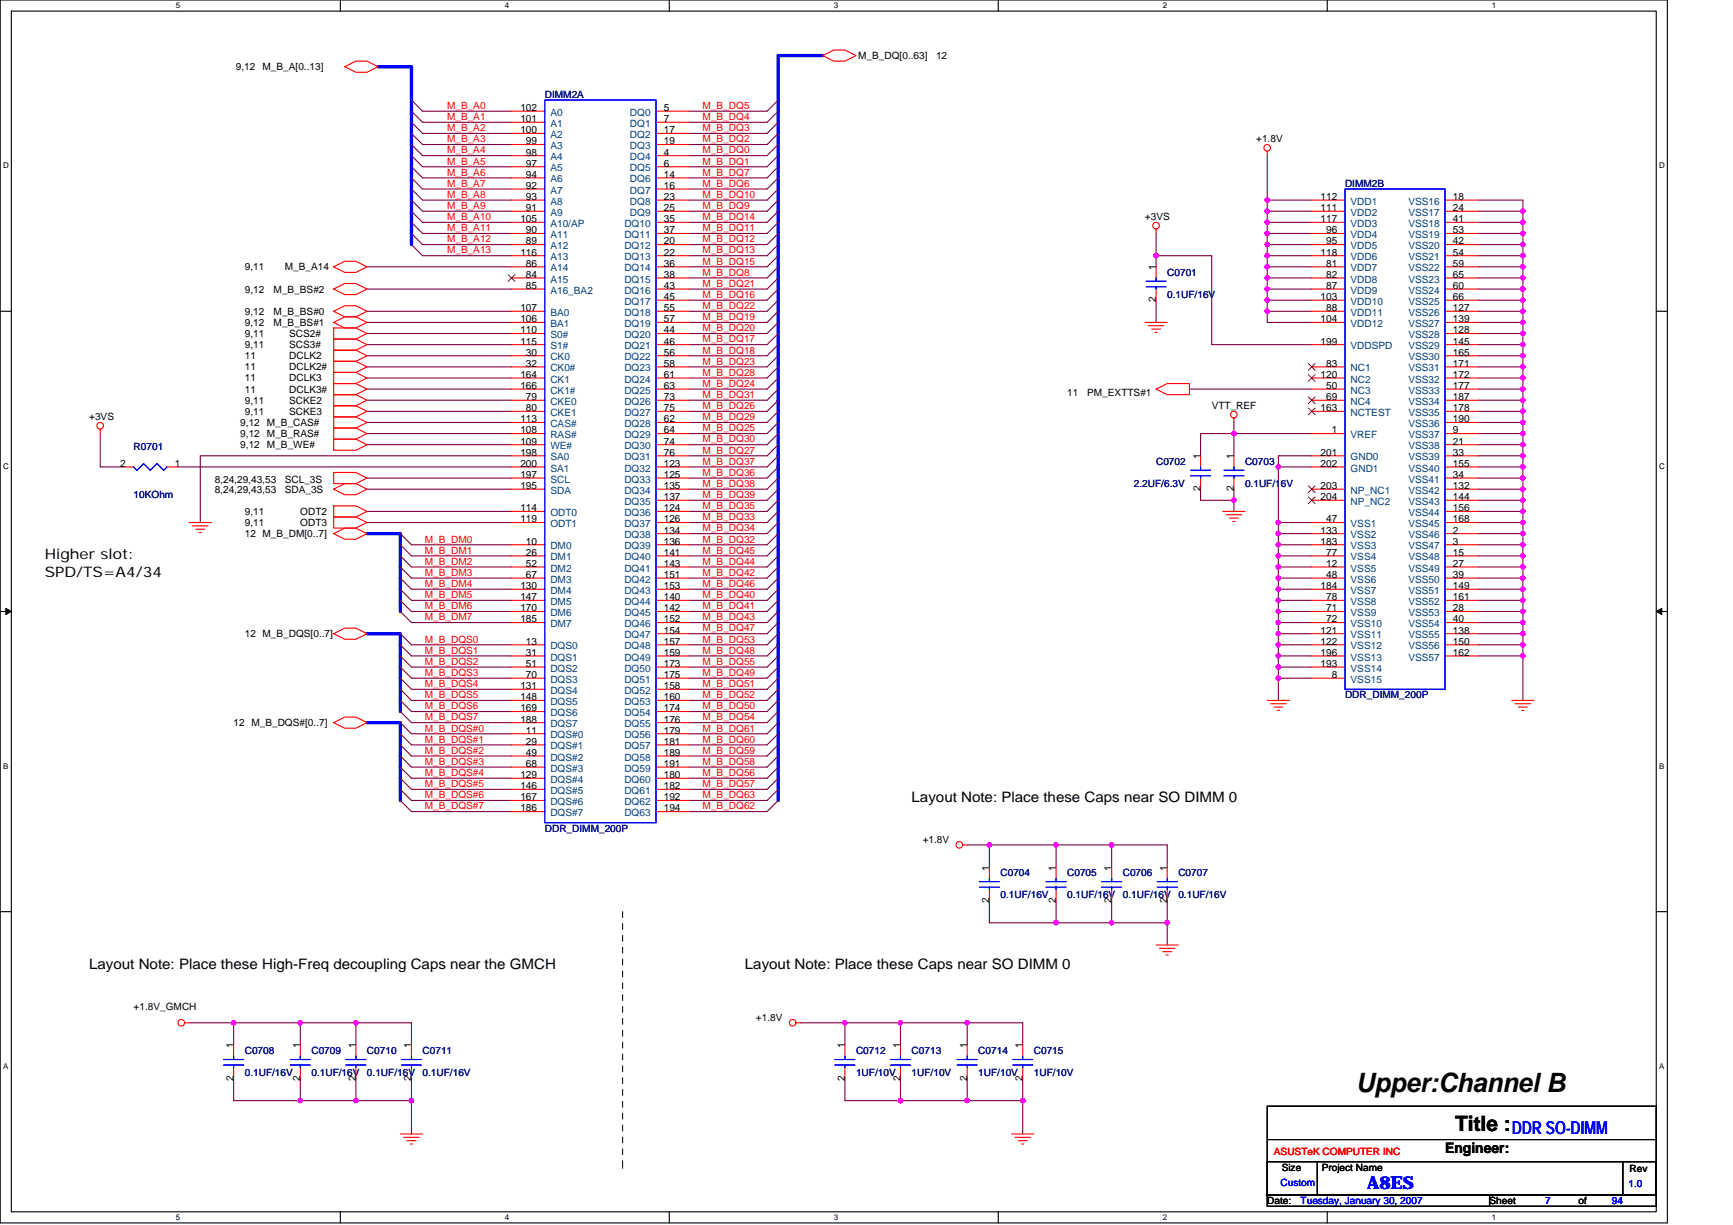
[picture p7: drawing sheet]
<svg xmlns="http://www.w3.org/2000/svg" width="297mm" height="210mm" viewBox="0 0 297 210" stroke-linecap="round" stroke-linejoin="round" font-family="sans-serif">
<path d="M0 0h285.8v209.5h-285.8zM1.9 1.9h282v205.7h-282z" fill="none" stroke="#000" stroke-width=".19"/>
<g fill="#fff">
<path d="M30.1 .2h.8v1.5h-.8z"/>
<path d="M30.1 207.8h.8v1.6h-.8z"/>
</g>
<path d="M58.3 0v1.9M58.3 207.6v1.9" fill="none" stroke="#000" stroke-width=".19"/>
<g fill="#fff">
<path d="M86.5 .2h.8v1.5h-.8z"/>
<path d="M86.5 207.8h.8v1.6h-.8z"/>
</g>
<path d="M114.7 0v1.9M114.7 207.6v1.9" fill="none" stroke="#000" stroke-width=".19"/>
<g fill="#fff">
<path d="M142.9 .2h.8v1.5h-.8z"/>
<path d="M142.9 207.8h.8v1.6h-.8z"/>
</g>
<path d="M171.1 0v1.9M171.1 207.6v1.9" fill="none" stroke="#000" stroke-width=".19"/>
<g fill="#fff">
<path d="M199.3 .2h.8v1.5h-.8z"/>
<path d="M199.3 207.8h.8v1.6h-.8z"/>
</g>
<path d="M227.5 0v1.9M227.5 207.6v1.9" fill="none" stroke="#000" stroke-width=".19"/>
<g fill="#fff">
<path d="M255.7 .2h.8v1.5h-.8z"/>
<path d="M255.7 207.8h.8v1.6h-.8z"/>
<path d="M.5 27.6h1v1.5h-1z"/>
<path d="M284.4 27.6h.9v1.5h-.9z"/>
<path d="M.5 79.1h1v1.5h-1z"/>
<path d="M284.4 79.1h.9v1.5h-.9z"/>
</g>
<path d="M0 53.3h1.9M283.9 53.3h1.9" fill="none" stroke="#000" stroke-width=".19"/>
<g fill="#fff">
<path d="M.5 130.5h.9v1.5h-.9z"/>
<path d="M284.4 130.5h.9v1.5h-.9z"/>
</g>
<path d="M0 104.8h1.9M283.9 104.8h1.9" fill="none" stroke="#000" stroke-width=".19"/>
<path d="M1 104.2l.9 .6-.9 .5zM283.9 104.8l.9-.6v1.1z" fill="#000" stroke="#000" stroke-width=".17"/>
<g fill="#fff">
<path d="M.5 181.9h.9v1.6h-.9z"/>
<path d="M284.4 181.9h.9v1.6h-.9z"/>
</g>
<path d="M0 156.2h1.9M283.9 156.2h1.9M217.2 199.1h8.6v5.7h-8.6zM217.2 189.5h66.7v15.3h-66.7zM217.2 195.3h66.7M226 199.1h52.2M278.2 199.1h5.7v5.7h-5.7zM217.2 204.8h38.1v1.9h-38.1zM255.3 204.8h28.6v1.9h-28.6z" fill="none" stroke="#000" stroke-width=".19"/>
<g fill="none" stroke="#800040" stroke-width=".19">
<path d="M70.5 17.1l1.9 1.9h15.3M70.5 19l1.9 2h15.3M133.4 17.1l-1.9 1.9h-13.4M133.4 19l-1.9 2h-13.4M70.5 21l1.9 1.9h15.3M70.5 34.3l1.9 1.9h15.3M70.5 30.5l1.9 1.9h15.3M70.5 32.4l1.9 1.9h15.3M70.5 26.7l1.9 1.9h15.3M70.5 22.9l1.9 1.9h15.3M70.5 38.1l1.9 1.9h15.3M70.5 28.6l1.9 1.9h15.3"/>
<path d="M70.5 36.2l1.9 1.9h15.3M70.5 24.8l1.9 1.9h15.3M133.4 21l-1.9 1.9h-13.4M133.4 34.3l-1.9 1.9h-13.4M133.4 30.5l-1.9 1.9h-13.4M133.4 32.4l-1.9 1.9h-13.4M133.4 26.7l-1.9 1.9h-13.4M133.4 22.9l-1.9 1.9h-13.4M133.4 38.1l-1.9 1.9h-13.4M133.4 28.6l-1.9 1.9h-13.4M133.4 36.2l-1.9 1.9h-13.4M133.4 24.8l-1.9 1.9h-13.4"/>
<path d="M217.2 36.2h7.6M217.2 34.3h7.6M217.2 26.7v28.5h7.6M217.2 38.1h7.6M253.4 34.3h7.6v5.7M253.4 36.2h7.6M253.4 38.1h7.6M62.9 49.5h24.8M62.9 57.1h24.8M62.9 55.2h24.8M62.9 53.3h24.8M62.9 45.7h24.8"/>
<path d="M62.9 59.1h24.8M70.5 41.9l1.9 1.9h15.3M70.5 40l1.9 1.9h15.3M133.4 47.6l-1.9 1.9h-13.4M133.4 45.7l-1.9 1.9h-13.4M133.4 55.2l-1.9 1.9h-13.4M133.4 41.9l-1.9 1.9h-13.4M133.4 53.3l-1.9 1.9h-13.4M133.4 40l-1.9 1.9h-13.4M133.4 49.5l-1.9 1.9h-13.4M133.4 59.1l-1.9 1.9h-13.4M133.4 51.4l-1.9 1.9h-13.4"/>
<path d="M133.4 43.8l-1.9 1.9h-13.4M133.4 57.1l-1.9 2h-13.4M198.2 43.8h9.5v15.3h17.1M198.2 40v5.7M198.2 51.4v3.8M217.2 49.5h7.6M217.2 47.6h7.6M217.2 43.8h7.6M217.2 41.9h7.6M217.2 40h7.6M217.2 51.4h7.6M217.2 53.3h7.6"/>
<path d="M217.2 45.7h7.6M253.4 40h7.6v1.9M253.4 49.5h7.6M253.4 47.6h7.6M253.4 57.1h7.6M253.4 43.8h7.6M253.4 55.2h7.6M253.4 41.9h7.6M253.4 51.4h7.6M253.4 53.3h7.6M253.4 45.7h7.6M253.4 59.1h7.6"/>
<path d="M261 41.9v78.1M17.2 74.3v5.7h3.8M62.9 74.3h24.8M62.9 72.4h24.8M62.9 66.7h24.8M62.9 76.2h24.8M62.9 61h24.8M62.9 64.8h24.8M62.9 68.6h24.8M62.9 62.9h24.8M62.9 70.5h24.8M87.7 78.1h-53.4v11.4"/>
<path d="M133.4 76.2l-1.9 1.9h-13.4M133.4 72.4l-1.9 1.9h-13.4M133.4 70.5l-1.9 1.9h-13.4M133.4 78.1l-1.9 1.9h-13.4M133.4 64.8l-1.9 1.9h-13.4M133.4 74.3l-1.9 1.9h-13.4M133.4 62.9l-1.9 1.9h-13.4M133.4 66.7l-1.9 1.9h-13.4M133.4 61l-1.9 1.9h-13.4M133.4 68.6l-1.9 1.9h-13.4M203.9 66.7h20.9M211.5 72.4v5.7"/>
<path d="M224.8 78.1h-5.7v41.9M224.8 74.3h-19v3.8M253.4 78.1h7.6M253.4 74.3h7.6M253.4 72.4h7.6M253.4 66.7h7.6M253.4 76.2h7.6M253.4 61h7.6M253.4 64.8h7.6M253.4 68.6h7.6M253.4 62.9h7.6M253.4 70.5h7.6"/>
<path d="M30.5 80h57.2M62.9 89.5h24.8M62.9 87.6h24.8M62.9 83.8h24.8M62.9 81.9h24.8M68.6 99.1l1.9 1.9h17.2M68.6 91.4l1.9 1.9h17.2M68.6 95.2l1.9 2h17.2M68.6 93.3l1.9 1.9h17.2M68.6 97.2l1.9 1.9h17.2M133.4 83.8l-1.9 1.9h-13.4M133.4 87.6l-1.9 1.9h-13.4"/>
<path d="M133.4 85.7l-1.9 1.9h-13.4M133.4 81.9l-1.9 1.9h-13.4M133.4 80l-1.9 1.9h-13.4M133.4 89.5l-1.9 1.9h-13.4M133.4 99.1l-1.9 1.9h-13.4M133.4 91.4l-1.9 1.9h-13.4M133.4 95.2l-1.9 2h-13.4M133.4 93.3l-1.9 1.9h-13.4M133.4 97.2l-1.9 1.9h-13.4M205.8 83.8v1.9h5.7M211.5 83.8v3.8M219.1 89.5h5.7"/>
<path d="M219.1 80h5.7M219.1 91.4h5.7M219.1 93.3h5.7M219.1 97.2h5.7M219.1 95.2h5.7M219.1 99.1h5.7M253.4 85.7h7.6M253.4 89.5h7.6M253.4 87.6h7.6M253.4 83.8h7.6M253.4 81.9h7.6M253.4 80h7.6"/>
<path d="M253.4 91.4h7.6M253.4 93.3h7.6M253.4 97.2h7.6M253.4 95.2h7.6M253.4 99.1h7.6M68.6 110.5l1.9 1.9h17.2M68.6 114.3l1.9 1.9h17.2M68.6 104.8l1.9 1.9h17.2M68.6 108.6l1.9 1.9h17.2M68.6 116.2l1.9 1.9h17.2M68.6 102.9l1.9 1.9h17.2M68.6 101l1.9 1.9h17.2"/>
<path d="M68.6 118.1l1.9 1.9h17.2M68.6 112.4l1.9 1.9h17.2M133.4 110.5l-1.9 1.9h-13.4M133.4 114.3l-1.9 1.9h-13.4M133.4 104.8l-1.9 1.9h-13.4M133.4 108.6l-1.9 1.9h-13.4M133.4 106.7l-1.9 1.9h-13.4M133.4 116.2l-1.9 1.9h-13.4M133.4 102.9l-1.9 1.9h-13.4M133.4 101l-1.9 1.9h-13.4M133.4 118.1l-1.9 1.9h-13.4M133.4 112.4l-1.9 1.9h-13.4"/>
<path d="M219.1 112.4h5.7M219.1 116.2h5.7M219.1 106.7h5.7M219.1 110.5h5.7M219.1 108.6h5.7M219.1 104.8h5.7M219.1 101h5.7M219.1 102.9h5.7M219.1 114.3h5.7M253.4 112.4h7.6M253.4 106.7h7.6M253.4 110.5h7.6"/>
<path d="M253.4 108.6h7.6M253.4 104.8h7.6M253.4 101h7.6M253.4 102.9h7.6M68.6 133.3l1.9 2h17.2M68.6 127.6l1.9 1.9h17.2M68.6 121.9l1.9 1.9h17.2M68.6 125.7l1.9 1.9h17.2M68.6 120l1.9 1.9h17.2M68.6 137.2l1.9 1.9h17.2M68.6 123.8l1.9 1.9h17.2M68.6 129.5l1.9 1.9h17.2"/>
<path d="M68.6 135.3l1.9 1.9h17.2M68.6 131.4l1.9 1.9h17.2M133.4 133.3l-1.9 2h-13.4M133.4 127.6l-1.9 1.9h-13.4M133.4 121.9l-1.9 1.9h-13.4M133.4 125.7l-1.9 1.9h-13.4M133.4 120l-1.9 1.9h-13.4M133.4 137.2l-1.9 1.9h-13.4M133.4 123.8l-1.9 1.9h-13.4M133.4 129.5l-1.9 1.9h-13.4M133.4 135.3l-1.9 1.9h-13.4M133.4 131.4l-1.9 1.9h-13.4"/>
<path d="M165.8 144.8h34.3v3.8M169.6 144.8v3.8M169.6 154.3v3.8h30.5M181 144.8v3.8M181 154.3v3.8M190.5 144.8v3.8M190.5 154.3v3.8M200.1 154.3v7.6M32.4 175.3h38.1v3.8M40 175.3v3.8M51.5 175.3v3.8M61 175.3v3.8"/>
<path d="M137.2 175.3h38.1v3.8M144.8 175.3v3.8M154.3 175.3v3.8M165.8 175.3v3.8M40 184.8v3.8h30.5M51.5 184.8v3.8M61 184.8v3.8M70.5 184.8v9.5M144.8 184.8v3.8h30.5M154.3 184.8v3.8M165.8 184.8v3.8M175.3 184.8v9.5"/>
</g>
<g fill="#f0f" stroke="#f0f" stroke-width=".19">
<circle cx="261" cy="112.4" r=".38"/>
<circle cx="261" cy="101" r=".38"/>
<circle cx="261" cy="76.2" r=".38"/>
<circle cx="261" cy="45.7" r=".38"/>
<circle cx="261" cy="55.2" r=".38"/>
<circle cx="261" cy="80" r=".38"/>
<circle cx="261" cy="72.4" r=".38"/>
<circle cx="261" cy="64.8" r=".38"/>
<circle cx="70.5" cy="188.6" r=".38"/>
<circle cx="261" cy="40" r=".38"/>
<circle cx="261" cy="95.2" r=".38"/>
<circle cx="219.1" cy="114.3" r=".37"/>
<circle cx="211.5" cy="74.3" r=".38"/>
<circle cx="219.1" cy="101" r=".37"/>
<circle cx="219.1" cy="91.4" r=".37"/>
<circle cx="261" cy="70.5" r=".38"/>
<circle cx="261" cy="41.9" r=".38"/>
<circle cx="261" cy="68.6" r=".38"/>
<circle cx="261" cy="53.3" r=".38"/>
<circle cx="261" cy="51.4" r=".38"/>
<circle cx="217.2" cy="36.2" r=".38"/>
<circle cx="144.8" cy="175.2" r=".38"/>
<circle cx="200" cy="158.1" r=".37"/>
<circle cx="219.1" cy="95.2" r=".37"/>
<circle cx="219.1" cy="93.3" r=".37"/>
<circle cx="219.1" cy="104.8" r=".37"/>
<circle cx="217.2" cy="38.1" r=".38"/>
<circle cx="217.2" cy="51.4" r=".38"/>
<circle cx="181" cy="144.8" r=".38"/>
<circle cx="261" cy="104.8" r=".38"/>
<circle cx="261" cy="102.9" r=".38"/>
<circle cx="51.5" cy="188.6" r=".38"/>
<circle cx="217.2" cy="53.3" r=".38"/>
<circle cx="261" cy="57.1" r=".38"/>
<circle cx="261" cy="93.3" r=".38"/>
<circle cx="219.1" cy="102.9" r=".37"/>
<circle cx="154.3" cy="188.6" r=".38"/>
<circle cx="40" cy="175.2" r=".38"/>
<circle cx="211.5" cy="85.7" r=".38"/>
<circle cx="51.5" cy="175.2" r=".38"/>
<circle cx="217.2" cy="49.5" r=".38"/>
<circle cx="261" cy="36.2" r=".38"/>
<circle cx="217.2" cy="45.7" r=".38"/>
<circle cx="261" cy="78.1" r=".38"/>
<circle cx="190.5" cy="144.8" r=".38"/>
<circle cx="261" cy="108.6" r=".38"/>
<circle cx="261" cy="60.9" r=".38"/>
<circle cx="261" cy="87.6" r=".38"/>
<circle cx="261" cy="91.4" r=".38"/>
<circle cx="181" cy="158.1" r=".38"/>
<circle cx="219.1" cy="97.1" r=".37"/>
<circle cx="261" cy="38.1" r=".38"/>
<circle cx="165.8" cy="175.2" r=".38"/>
<circle cx="217.2" cy="43.8" r=".38"/>
<circle cx="261" cy="106.7" r=".38"/>
<circle cx="261" cy="99" r=".38"/>
<circle cx="261" cy="59" r=".38"/>
<circle cx="219.1" cy="89.5" r=".37"/>
<circle cx="217.2" cy="40" r=".38"/>
<circle cx="261" cy="66.7" r=".38"/>
<circle cx="175.3" cy="188.6" r=".38"/>
<circle cx="61" cy="175.2" r=".38"/>
<circle cx="261" cy="89.5" r=".38"/>
<circle cx="261" cy="81.9" r=".38"/>
<circle cx="261" cy="47.6" r=".38"/>
<circle cx="261" cy="62.9" r=".38"/>
<circle cx="219.1" cy="108.6" r=".37"/>
<circle cx="219.1" cy="106.7" r=".37"/>
<circle cx="261" cy="110.5" r=".38"/>
<circle cx="261" cy="49.5" r=".38"/>
<circle cx="217.2" cy="41.9" r=".38"/>
<circle cx="219.1" cy="110.5" r=".37"/>
<circle cx="261" cy="85.7" r=".38"/>
<circle cx="219.1" cy="112.4" r=".37"/>
<circle cx="261" cy="74.3" r=".38"/>
<circle cx="190.5" cy="158.1" r=".38"/>
<circle cx="219.1" cy="99" r=".37"/>
<circle cx="261" cy="83.8" r=".38"/>
<circle cx="219.1" cy="116.2" r=".37"/>
<circle cx="261" cy="97.1" r=".38"/>
<circle cx="219.1" cy="80" r=".37"/>
<circle cx="217.2" cy="47.6" r=".38"/>
<circle cx="217.2" cy="34.3" r=".38"/>
<circle cx="261" cy="43.8" r=".38"/>
<circle cx="169.6" cy="144.8" r=".38"/>
<circle cx="165.8" cy="188.6" r=".38"/>
<circle cx="154.3" cy="175.2" r=".38"/>
<circle cx="61" cy="188.6" r=".38"/>
<circle cx="198.1" cy="43.8" r=".38"/>
</g>
<path d="M64.8 11.4h5.7v30.5M141 9.5h-7.6v127.7M62.9 91.4h5.7v13.4M62.9 108.6h5.7v13.3M62.9 123.8h5.7v13.4" fill="none" stroke="#00f" stroke-width=".57"/>
<g fill="none" stroke="#f00" stroke-width=".19">
<path d="M59.1 11.4l1.9-.9h1.9l1.9 .9-1.9 1h-1.9zM87.7 19h5.7M112.4 19h5.7M141 9.5l1.9-.9h1.9l1.9 .9-1.9 1h-1.9zM87.7 21h5.7M87.7 22.9h5.7M87.7 24.8h5.7M87.7 26.7h5.7M87.7 28.6h5.7M87.7 30.5h5.7M87.7 32.4h5.7M87.7 34.3h5.7"/>
<path d="M87.7 36.2h5.7M87.7 38.1h5.7M112.4 21h5.7M112.4 22.9h5.7M112.4 24.8h5.7M112.4 26.7h5.7M112.4 28.6h5.7M112.4 30.5h5.7M112.4 32.4h5.7M112.4 34.3h5.7M112.4 36.2h5.7M112.4 38.1h5.7"/>
<path d="M198.2 39.2v.8M217.2 25.9v.8M224.8 34.3h5.7M224.8 36.2h5.7M224.8 38.1h5.7M247.7 34.3h5.7M247.7 36.2h5.7M247.7 38.1h5.7M57.2 49.5l1.9-.9h1.9l1.9 .9-1.9 1h-1.9zM57.2 53.3l1.9-.9h1.9l1.9 .9-1.9 1h-1.9zM57.2 58.1h3.8l1.9 1-1.9 .9h-3.8zM57.2 56.2h3.8l1.9 .9-1.9 1h-3.8z"/>
<path d="M57.2 55.2l1.9-.9h1.9l1.9 .9-1.9 1h-1.9zM57.2 45.7l1.9-.9h1.9l1.9 .9-1.9 1h-1.9zM87.7 55.2h5.7M87.7 40h5.7M87.7 41.9h5.7M87.7 43.8h5.7M87.7 45.7h5.7M87.7 47.6h5.7M87.7 53.3h5.7M87.7 57.1h5.7M87.7 59.1h5.7M87.7 49.5h5.7"/>
<path d="M112.4 55.2h5.7M112.4 40h5.7M112.4 41.9h5.7M112.4 43.8h5.7M112.4 45.7h5.7M112.4 47.6h5.7M112.4 53.3h5.7M112.4 57.1h5.7M112.4 59.1h5.7M112.4 49.5h5.7M112.4 51.4h5.7M196.3 55.2h3.8"/>
<path d="M196.8 55.8h2.7M197.4 56.4h1.5M198 57h.3M198.2 45.7v1.9M198.2 49.5v1.9M224.8 55.2h5.7M224.8 40h5.7M224.8 41.9h5.7M224.8 43.8h5.7M224.8 45.7h5.7M224.8 47.6h5.7M224.8 53.3h5.7"/>
<path d="M224.8 59.1h5.7M224.8 49.5h5.7M224.8 51.4h5.7M247.7 55.2h5.7M247.7 40h5.7M247.7 41.9h5.7M247.7 43.8h5.7M247.7 45.7h5.7M247.7 47.6h5.7M247.7 53.3h5.7M247.7 57.1h5.7M247.7 59.1h5.7"/>
<path d="M247.7 49.5h5.7M247.7 51.4h5.7M17.2 73.5v.8M57.2 73.3h3.8l1.9 1-1.9 .9h-3.8zM57.2 69.5h3.8l1.9 1-1.9 .9h-3.8zM57.2 71.4h3.8l1.9 1-1.9 .9h-3.8zM57.2 75.2h3.8l1.9 1-1.9 1h-3.8zM57.2 67.6h3.8l1.9 1-1.9 .9h-3.8zM57.2 61.9h3.8l1.9 1-1.9 .9h-3.8zM57.2 60h3.8l1.9 1-1.9 .9h-3.8zM57.2 63.8h3.8l1.9 1-1.9 .9h-3.8zM57.2 65.7h3.8l1.9 1-1.9 .9h-3.8z"/>
<path d="M87.7 61h5.7M87.7 62.9h5.7M87.7 64.8h5.7M87.7 66.7h5.7M87.7 68.6h5.7M87.7 70.5h5.7M87.7 72.4h5.7M87.7 74.3h5.7M87.7 76.2h5.7M87.7 78.1h5.7M112.4 61h5.7M112.4 62.9h5.7"/>
<path d="M112.4 64.8h5.7M112.4 66.7h5.7M112.4 68.6h5.7M112.4 70.5h5.7M112.4 72.4h5.7M112.4 74.3h5.7M112.4 76.2h5.7M112.4 78.1h5.7M198.2 66.7l1.9-1h3.8v1.9h-3.8zM205.8 78.1v1.9M211.5 71.6v.8M211.5 78.1v1.9"/>
<path d="M224.8 62.9h5.7M224.8 64.8h5.7M224.8 66.7h5.7M224.8 68.6h5.7M224.8 70.5h5.7M224.8 74.3h5.7M224.8 78.1h5.7M247.7 61h5.7M247.7 62.9h5.7M247.7 64.8h5.7M247.7 66.7h5.7M247.7 68.6h5.7"/>
<path d="M247.7 70.5h5.7M247.7 72.4h5.7M247.7 74.3h5.7M247.7 76.2h5.7M247.7 78.1h5.7M21 80h1.9M28.6 80h1.9M32.4 89.5h3.8M33 90.1h2.7M33.6 90.7h1.5M34.1 91.2h.4M57.2 86.7h3.8l1.9 .9-1.9 1h-3.8z"/>
<path d="M57.2 83.8l1.9-.9h1.9l1.9 .9-1.9 1h-1.9zM57.2 81h3.8l1.9 .9-1.9 1h-3.8zM57.2 88.6h3.8l1.9 .9-1.9 1h-3.8zM57.2 91.4l1.9-.9h1.9l1.9 .9-1.9 1h-1.9zM87.7 89.5h5.7M87.7 87.6h5.7M87.7 80h5.7M87.7 81.9h5.7M87.7 83.8h5.7M87.7 93.3h5.7M87.7 95.2h5.7M87.7 97.2h5.7"/>
<path d="M87.7 99.1h5.7M112.4 89.5h5.7M112.4 87.6h5.7M112.4 80h5.7M112.4 81.9h5.7M112.4 83.8h5.7M112.4 93.3h5.7M112.4 95.2h5.7M112.4 97.2h5.7M112.4 99.1h5.7M112.4 85.7h5.7M112.4 91.4h5.7"/>
<path d="M205.8 81.9v1.9M209.6 87.6h3.8M210.2 88.2h2.6M210.7 88.8h1.6M211.3 89.3h.4M211.5 81.9v1.9M224.8 89.5h5.7M224.8 80h5.7M224.8 83.8h5.7M224.8 93.3h5.7M224.8 95.2h5.7M224.8 97.2h5.7"/>
<path d="M224.8 99.1h5.7M224.8 85.7h5.7M224.8 91.4h5.7M247.7 89.5h5.7M247.7 87.6h5.7M247.7 80h5.7M247.7 81.9h5.7M247.7 83.8h5.7M247.7 93.3h5.7M247.7 95.2h5.7M247.7 97.2h5.7M247.7 99.1h5.7"/>
<path d="M247.7 85.7h5.7M247.7 91.4h5.7M57.2 108.6l1.9-1h1.9l1.9 1-1.9 .9h-1.9zM87.7 101h5.7M87.7 102.9h5.7M87.7 104.8h5.7M87.7 106.7h5.7M87.7 110.5h5.7M87.7 112.4h5.7M87.7 114.3h5.7M87.7 116.2h5.7M87.7 118.1h5.7"/>
<path d="M112.4 101h5.7M112.4 102.9h5.7M112.4 104.8h5.7M112.4 106.7h5.7M112.4 110.5h5.7M112.4 112.4h5.7M112.4 114.3h5.7M112.4 116.2h5.7M112.4 118.1h5.7M112.4 108.6h5.7M224.8 101h5.7M224.8 102.9h5.7"/>
<path d="M224.8 104.8h5.7M224.8 106.7h5.7M224.8 110.5h5.7M224.8 112.4h5.7M224.8 114.3h5.7M224.8 116.2h5.7M224.8 108.6h5.7M247.7 101h5.7M247.7 102.9h5.7M247.7 104.8h5.7M247.7 106.7h5.7M247.7 110.5h5.7"/>
<path d="M247.7 112.4h5.7M247.7 108.6h5.7M57.2 123.8l1.9-.9h1.9l1.9 .9-1.9 1h-1.9zM87.7 120h5.7M87.7 121.9h5.7M87.7 123.8h5.7M87.7 125.7h5.7M87.7 127.6h5.7M87.7 129.5h5.7M87.7 131.4h5.7M87.7 133.3h5.7M87.7 135.3h5.7"/>
<path d="M87.7 137.2h5.7M87.7 139.1h5.7M112.4 120h5.7M112.4 121.9h5.7M112.4 123.8h5.7M112.4 125.7h5.7M112.4 127.6h5.7M112.4 129.5h5.7M112.4 131.4h5.7M112.4 133.3h5.7M112.4 135.3h5.7M112.4 137.2h5.7"/>
<path d="M112.4 139.1h5.7M217.2 120h3.8M217.8 120.6h2.6M218.4 121.2h1.5M218.9 121.7h.4M259.1 120h3.8M259.7 120.6h2.7M260.3 121.2h1.5M260.8 121.7h.4M165 144.8h.8M169.6 148.6v1.9M169.6 152.4v1.9"/>
<path d="M181 148.6v1.9M181 152.4v1.9M190.5 148.6v1.9M190.5 152.4v1.9M200.1 148.6v1.9M200.1 152.4v1.9M31.7 175.3h.7M40 179.1v1.9M51.5 179.1v1.9M61 179.1v1.9M70.5 179.1v1.9M136.4 175.3h.8"/>
<path d="M144.8 179.1v1.9M154.3 179.1v1.9M165.8 179.1v1.9M175.3 179.1v1.9M198.2 161.9h3.8M198.7 162.5h2.7M199.3 163.1h1.5M199.9 163.6h.4M40 182.9v1.9M51.5 182.9v1.9M61 182.9v1.9M68.6 194.3h3.8"/>
<path d="M69.2 194.9h2.7M69.8 195.5h1.5M70.3 196h.4M70.5 182.9v1.9M144.8 182.9v1.9M154.3 182.9v1.9M165.8 182.9v1.9M173.4 194.3h3.8M174 194.9h2.6M174.5 195.5h1.6M175.1 196h.4M175.3 182.9v1.9"/>
<circle cx="198.1" cy="38.7" r=".57"/>
<circle cx="217.2" cy="25.3" r=".57"/>
<circle cx="17.2" cy="72.9" r=".57"/>
<circle cx="211.5" cy="71" r=".57"/>
<circle cx="164.4" cy="144.8" r=".57"/>
<circle cx="31.1" cy="175.2" r=".57"/>
<circle cx="135.9" cy="175.2" r=".57"/>
</g>
<path d="M106.7 156.2v43.8M106.7 200h.1" fill="none" stroke="#000" stroke-width=".17" stroke-dasharray="1 1 1 1 1 1 1 1"/>
<g fill="none" stroke="#00f" stroke-width=".19">
<path d="M93.4 17.1h19v123.9h-19zM230.5 32.4h17.2v85.7h-17.2zM196.4 48.2h3.5M196.4 49.1h3.5M198.2 47.6v.6M198.2 49.1v.4M22.9 80l.6 .6 1.1-1.2 1.2 1.2 1.1-1.2 1.1 1.2 .6-.6M204.1 80.6h3.4M204.1 81.5h3.4M205.8 80v.6M205.8 81.5v.4M209.8 80.6h3.4"/>
<path d="M209.8 81.5h3.4M211.5 80v.6M211.5 81.5v.4M167.9 151.1h3.4M167.9 152h3.4M169.6 150.5v.6M169.6 152v.4M179.3 151.1h3.4M179.3 152h3.4M181 150.5v.6M181 152v.4M188.8 151.1h3.5"/>
<path d="M188.8 152h3.5M190.5 150.5v.6M190.5 152v.4M198.3 151.1h3.5M198.3 152h3.5M200.1 150.5v.6M200.1 152v.4M38.3 181.5h3.5M38.3 182.5h3.5M40 181v.5M40 182.5v.4M49.8 181.5h3.4"/>
<path d="M49.8 182.5h3.4M51.5 181v.5M51.5 182.5v.4M59.3 181.5h3.4M59.3 182.5h3.4M61 181v.5M61 182.5v.4M68.8 181.5h3.4M68.8 182.5h3.4M70.5 181v.5M70.5 182.5v.4M143.1 181.5h3.4"/>
<path d="M143.1 182.5h3.4M144.8 181v.5M144.8 182.5v.4M152.6 181.5h3.5M152.6 182.5h3.5M154.3 181v.5M154.3 182.5v.4M164.1 181.5h3.4M164.1 182.5h3.4M165.8 181v.5M165.8 182.5v.4M173.6 181.5h3.4"/>
<path d="M173.6 182.5h3.4M175.3 181v.5M175.3 182.5v.4"/>
</g>
<g fill="none" stroke="#804000" stroke-width=".17">
<path d="M87.1 47.1l1.2 1.1M88.2 47.1l-1.1 1.1M224.3 62.3l1.1 1.2M224.3 64.2l1.1 1.2M224.3 68l1.1 1.2M224.3 69.9l1.1 1.2M225.4 62.3l-1.2 1.2M225.4 64.2l-1.2 1.2M225.4 68l-1.2 1.2M225.4 69.9l-1.2 1.2M224.3 83.2l1.1 1.2M224.3 85.2l1.1 1.1"/>
<path d="M225.4 83.2l-1.2 1.2M225.4 85.2l-1.2 1.1"/>
</g>
<text font-size="4.6" x="232.4" y="187.1">Upper:Channel B</text>
<text font-size="3.6" x="249.4" y="193.9">Title :</text>
<g font-size="3" fill="#00f">
<text x="259.1" y="194.2">DDR SO-DIMM</text>
<text x="234.4" y="203.8">A8ES</text>
</g>
<g font-size="2.5">
<text x="7.7" y="95.8">Higher slot:</text>
<text x="7.7" y="98.8">SPD/TS=A4/34</text>
<text x="156.2" y="137.5">Layout Note: Place these Caps near SO DIMM 0</text>
<text x="15.3" y="166.1">Layout Note: Place these High-Freq decoupling Caps near the GMCH</text>
<text x="127.7" y="166.1">Layout Note: Place these Caps near SO DIMM 0</text>
<text x="247.7" y="197.5">Engineer:</text>
</g>
<g font-size="1.7">
<text x="147.1" y="10.1">M_B_DQ[0..63]</text>
<text x="160.4" y="10.1">12</text>
<text x="40.4" y="12">9,12</text>
<text x="45" y="12">M_B_A[0..13]</text>
<text x="89.2" y="19">102</text>
<text x="89.2" y="20.9">101</text>
<text x="89.2" y="22.8">100</text>
<text x="113.8" y="19">5</text>
<text x="113.8" y="20.9">7</text>
<text x="113.8" y="22.8">17</text>
<text x="90.1" y="24.7">99</text>
<text x="90.1" y="26.6">98</text>
<text x="90.1" y="28.6">97</text>
<text x="113.8" y="24.7">19</text>
<text x="113.8" y="26.6">4</text>
<text x="113.8" y="28.6">6</text>
<text x="215.3" y="24.4">+1.8V</text>
<text x="90.1" y="30.5">94</text>
<text x="90.1" y="32.4">92</text>
<text x="90.1" y="34.3">93</text>
<text x="113.8" y="30.5">14</text>
<text x="113.8" y="32.4">16</text>
<text x="113.8" y="34.3">23</text>
<text x="226.4" y="34.3">112</text>
<text x="249" y="34.3">18</text>
<text x="89.2" y="38.1">105</text>
<text x="90.1" y="36.2">91</text>
<text x="90.1" y="40">90</text>
<text x="90.1" y="41.9">89</text>
<text x="113.8" y="36.2">25</text>
<text x="113.8" y="38.1">35</text>
<text x="113.8" y="40">37</text>
<text x="113.8" y="41.9">20</text>
<text x="196.3" y="37.7">+3VS</text>
<text x="226.4" y="36.2">111</text>
<text x="226.4" y="38.1">117</text>
<text x="227.3" y="40">96</text>
<text x="227.3" y="41.9">95</text>
<text x="249" y="36.2">24</text>
<text x="249" y="38.1">41</text>
<text x="249" y="40">53</text>
<text x="249" y="41.9">42</text>
<text x="41.9" y="46.3">9,11</text>
<text x="48.8" y="46.3">M_B_A14</text>
<text x="89.2" y="43.8">116</text>
<text x="90.1" y="45.7">86</text>
<text x="90.1" y="47.6">84</text>
<text x="113.8" y="43.8">22</text>
<text x="113.8" y="45.7">36</text>
<text x="113.8" y="47.6">38</text>
<text x="198.1" y="46.3" transform="rotate(-90 198.1 46.3)">1</text>
<text x="226.4" y="43.8">118</text>
<text x="227.3" y="45.7">81</text>
<text x="227.3" y="47.6">82</text>
<text x="249" y="43.8">54</text>
<text x="249" y="45.7">59</text>
<text x="249" y="47.6">65</text>
<text x="41.9" y="50.1">9,12</text>
<text x="41.9" y="53.9">9,12</text>
<text x="46.9" y="50.1">M_B_BS#2</text>
<text x="46.9" y="53.9">M_B_BS#0</text>
<text x="89.2" y="53.3">107</text>
<text x="90.1" y="49.5">85</text>
<text x="113.8" y="49.5">43</text>
<text x="113.8" y="51.4">45</text>
<text x="113.8" y="53.3">55</text>
<text x="198.1" y="51.8" transform="rotate(-90 198.1 51.8)">2</text>
<text x="226.4" y="51.4">103</text>
<text x="227.3" y="49.5">87</text>
<text x="227.3" y="53.3">88</text>
<text x="249" y="49.5">60</text>
<text x="249" y="51.4">66</text>
<text x="249" y="53.3">127</text>
<text x="41.9" y="59.6">9,11</text>
<text x="41.9" y="57.7">9,11</text>
<text x="41.9" y="55.8">9,12</text>
<text x="46.9" y="55.8">M_B_BS#1</text>
<text x="49.6" y="59.6">SCS3#</text>
<text x="49.6" y="57.7">SCS2#</text>
<text x="89.2" y="55.2">106</text>
<text x="89.2" y="57.1">110</text>
<text x="89.2" y="59">115</text>
<text x="113.8" y="55.2">57</text>
<text x="113.8" y="57.1">44</text>
<text x="113.8" y="59">46</text>
<text x="226.4" y="55.2">104</text>
<text x="226.4" y="59">199</text>
<text x="249" y="55.2">139</text>
<text x="249" y="57.1">128</text>
<text x="249" y="59">145</text>
<text x="41.9" y="63.5">11</text>
<text x="41.9" y="61.6">11</text>
<text x="41.9" y="65.4">11</text>
<text x="49.6" y="63.5">DCLK2#</text>
<text x="49.6" y="61.6">DCLK2</text>
<text x="49.6" y="65.4">DCLK3</text>
<text x="89.2" y="64.7">164</text>
<text x="90.1" y="60.9">30</text>
<text x="90.1" y="62.8">32</text>
<text x="113.8" y="60.9">56</text>
<text x="113.8" y="62.8">58</text>
<text x="113.8" y="64.7">61</text>
<text x="226.4" y="64.7">120</text>
<text x="227.3" y="62.8">83</text>
<text x="249" y="60.9">165</text>
<text x="249" y="62.8">171</text>
<text x="249" y="64.7">172</text>
<text x="41.9" y="71.1">9,11</text>
<text x="41.9" y="69.2">9,11</text>
<text x="41.9" y="67.3">11</text>
<text x="49.6" y="71.1">SCKE3</text>
<text x="49.6" y="69.2">SCKE2</text>
<text x="49.6" y="67.3">DCLK3#</text>
<text x="89.2" y="66.7">166</text>
<text x="90.1" y="68.6">79</text>
<text x="90.1" y="70.5">80</text>
<text x="113.8" y="66.7">63</text>
<text x="113.8" y="68.6">73</text>
<text x="113.8" y="70.5">75</text>
<text x="182.9" y="67.8">11</text>
<text x="186.3" y="67.8">PM_EXTTS#1</text>
<text x="207.7" y="70.1">VTT_REF</text>
<text x="226.4" y="70.5">163</text>
<text x="227.3" y="66.7">50</text>
<text x="227.3" y="68.6">69</text>
<text x="249" y="66.7">177</text>
<text x="249" y="68.6">187</text>
<text x="249" y="70.5">178</text>
<text x="15.3" y="72">+3VS</text>
<text x="41.2" y="74.9">9,12</text>
<text x="41.2" y="73">9,12</text>
<text x="41.2" y="76.8">9,12</text>
<text x="45.8" y="74.9">M_B_RAS#</text>
<text x="45.8" y="73">M_B_CAS#</text>
<text x="45.8" y="76.8">M_B_WE#</text>
<text x="89.2" y="72.4">113</text>
<text x="89.2" y="74.3">108</text>
<text x="89.2" y="76.2">109</text>
<text x="113.8" y="72.4">62</text>
<text x="113.8" y="74.3">64</text>
<text x="113.8" y="76.2">74</text>
<text x="228.3" y="74.3">1</text>
<text x="249" y="72.4">190</text>
<text x="249" y="74.3">9</text>
<text x="249" y="76.2">21</text>
<text x="20.6" y="80">2</text>
<text x="29.9" y="80">1</text>
<text x="36.8" y="82.7">8,24,29,43,53</text>
<text x="48.8" y="82.7">SCL_3S</text>
<text x="89.2" y="78.1">198</text>
<text x="89.2" y="80">200</text>
<text x="89.2" y="81.9">197</text>
<text x="89.2" y="83.8">195</text>
<text x="113.8" y="78.1">76</text>
<text x="113.8" y="80">123</text>
<text x="113.8" y="81.9">125</text>
<text x="113.8" y="83.8">135</text>
<text x="205.8" y="78.7" transform="rotate(-90 205.8 78.7)">1</text>
<text x="211.5" y="78.7" transform="rotate(-90 211.5 78.7)">1</text>
<text x="226.4" y="78.1">201</text>
<text x="226.4" y="80">202</text>
<text x="226.4" y="83.8">203</text>
<text x="249" y="78.1">33</text>
<text x="249" y="80">155</text>
<text x="249" y="81.9">34</text>
<text x="249" y="83.8">132</text>
<text x="36.8" y="84.4">8,24,29,43,53</text>
<text x="41.9" y="88.2">9,11</text>
<text x="48.8" y="84.4">SDA_3S</text>
<text x="51.5" y="88.2">ODT2</text>
<text x="89.2" y="87.6">114</text>
<text x="89.2" y="89.5">119</text>
<text x="113.8" y="85.7">137</text>
<text x="113.8" y="87.6">124</text>
<text x="113.8" y="89.5">126</text>
<text x="205.8" y="84.2" transform="rotate(-90 205.8 84.2)">2</text>
<text x="211.5" y="84.2" transform="rotate(-90 211.5 84.2)">2</text>
<text x="226.4" y="85.7">204</text>
<text x="227.3" y="89.5">47</text>
<text x="249" y="85.7">144</text>
<text x="249" y="87.6">156</text>
<text x="249" y="89.5">168</text>
<text x="41.9" y="92">12 M_B_DM[0..7]</text>
<text x="41.9" y="90.1">9,11</text>
<text x="51.5" y="90.1">ODT3</text>
<text x="90.1" y="93.3">10</text>
<text x="90.1" y="95.2">26</text>
<text x="113.8" y="91.4">134</text>
<text x="113.8" y="93.3">136</text>
<text x="113.8" y="95.2">141</text>
<text x="226.4" y="91.4">133</text>
<text x="226.4" y="93.3">183</text>
<text x="227.3" y="95.2">77</text>
<text x="249" y="91.4">2</text>
<text x="249" y="93.3">3</text>
<text x="249" y="95.2">15</text>
<text x="89.2" y="100.9">130</text>
<text x="90.1" y="97.1">52</text>
<text x="90.1" y="99">67</text>
<text x="113.8" y="97.1">143</text>
<text x="113.8" y="99">151</text>
<text x="113.8" y="100.9">153</text>
<text x="226.4" y="100.9">184</text>
<text x="227.3" y="97.1">12</text>
<text x="227.3" y="99">48</text>
<text x="249" y="97.1">27</text>
<text x="249" y="99">39</text>
<text x="249" y="100.9">149</text>
<text x="89.2" y="102.8">147</text>
<text x="89.2" y="104.8">170</text>
<text x="89.2" y="106.7">185</text>
<text x="113.8" y="102.8">140</text>
<text x="113.8" y="104.8">142</text>
<text x="113.8" y="106.7">152</text>
<text x="227.3" y="102.8">78</text>
<text x="227.3" y="104.8">71</text>
<text x="227.3" y="106.7">72</text>
<text x="249" y="102.8">161</text>
<text x="249" y="104.8">28</text>
<text x="249" y="106.7">40</text>
<text x="41.9" y="109.2">12 M_B_DQS[0..7]</text>
<text x="90.1" y="110.5">13</text>
<text x="90.1" y="112.4">31</text>
<text x="113.8" y="108.6">154</text>
<text x="113.8" y="110.5">157</text>
<text x="113.8" y="112.4">159</text>
<text x="226.4" y="108.6">121</text>
<text x="226.4" y="110.5">122</text>
<text x="226.4" y="112.4">196</text>
<text x="249" y="108.6">138</text>
<text x="249" y="110.5">150</text>
<text x="249" y="112.4">162</text>
<text x="89.2" y="118.1">131</text>
<text x="89.2" y="120">148</text>
<text x="90.1" y="114.3">51</text>
<text x="90.1" y="116.2">70</text>
<text x="113.8" y="114.3">173</text>
<text x="113.8" y="116.2">175</text>
<text x="113.8" y="118.1">158</text>
<text x="113.8" y="120">160</text>
<text x="226.4" y="114.3">193</text>
<text x="228.3" y="116.2">8</text>
<text x="40" y="124.4">12 M_B_DQS#[0..7]</text>
<text x="89.2" y="121.9">169</text>
<text x="89.2" y="123.8">188</text>
<text x="90.1" y="125.7">11</text>
<text x="113.8" y="121.9">174</text>
<text x="113.8" y="123.8">176</text>
<text x="113.8" y="125.7">179</text>
<text x="90.1" y="127.6">29</text>
<text x="90.1" y="129.5">49</text>
<text x="90.1" y="131.4">68</text>
<text x="113.8" y="127.6">181</text>
<text x="113.8" y="129.5">189</text>
<text x="113.8" y="131.4">191</text>
<text x="89.2" y="133.3">129</text>
<text x="89.2" y="135.2">146</text>
<text x="89.2" y="137.1">167</text>
<text x="113.8" y="133.3">180</text>
<text x="113.8" y="135.2">182</text>
<text x="113.8" y="137.1">192</text>
<text x="89.2" y="139">186</text>
<text x="113.8" y="139">194</text>
<text x="158.2" y="144.4">+1.8V</text>
<text x="169.6" y="149.2" transform="rotate(-90 169.6 149.2)">1</text>
<text x="181" y="149.2" transform="rotate(-90 181 149.2)">1</text>
<text x="190.5" y="149.2" transform="rotate(-90 190.5 149.2)">1</text>
<text x="200" y="149.2" transform="rotate(-90 200 149.2)">1</text>
<text x="169.6" y="154.7" transform="rotate(-90 169.6 154.7)">2</text>
<text x="181" y="154.7" transform="rotate(-90 181 154.7)">2</text>
<text x="190.5" y="154.7" transform="rotate(-90 190.5 154.7)">2</text>
<text x="200" y="154.7" transform="rotate(-90 200 154.7)">2</text>
<text x="22.9" y="173">+1.8V_GMCH</text>
<text x="40" y="179.6" transform="rotate(-90 40 179.6)">1</text>
<text x="51.5" y="179.6" transform="rotate(-90 51.5 179.6)">1</text>
<text x="61" y="179.6" transform="rotate(-90 61 179.6)">1</text>
<text x="70.5" y="179.6" transform="rotate(-90 70.5 179.6)">1</text>
<text x="129.6" y="174.9">+1.8V</text>
<text x="144.8" y="179.6" transform="rotate(-90 144.8 179.6)">1</text>
<text x="154.3" y="179.6" transform="rotate(-90 154.3 179.6)">1</text>
<text x="165.8" y="179.6" transform="rotate(-90 165.8 179.6)">1</text>
<text x="175.3" y="179.6" transform="rotate(-90 175.3 179.6)">1</text>
<text x="40" y="185.2" transform="rotate(-90 40 185.2)">2</text>
<text x="51.5" y="185.2" transform="rotate(-90 51.5 185.2)">2</text>
<text x="61" y="185.2" transform="rotate(-90 61 185.2)">2</text>
<text x="70.5" y="185.2" transform="rotate(-90 70.5 185.2)">2</text>
<text x="144.8" y="185.2" transform="rotate(-90 144.8 185.2)">2</text>
<text x="154.3" y="185.2" transform="rotate(-90 154.3 185.2)">2</text>
<text x="165.8" y="185.2" transform="rotate(-90 165.8 185.2)">2</text>
<text x="175.3" y="185.2" transform="rotate(-90 175.3 185.2)">2</text>
<text x="219.7" y="200.6">Size</text>
<text x="226.5" y="200.6">Project Name</text>
<text x="279.3" y="200.8">Rev</text>
<text x="217.2" y="206.3">Date:</text>
<text x="255.3" y="206.3">Sheet</text>
<text x="270.5" y="206.3">of</text>
</g>
<g font-size="1.7" fill="#000080">
<text x="93.4" y="16.8">DIMM2A</text>
<text x="230.5" y="32">DIMM2B</text>
<text x="200.1" y="47.3">C0701</text>
<text x="200.1" y="51.1">0.1UF/16V</text>
<text x="22.9" y="77.2">R0701</text>
<text x="194.3" y="83.5">2.2UF/6.3V</text>
<text x="198.2" y="79.7">C0702</text>
<text x="213.4" y="79.7">C0703</text>
<text x="213.4" y="83.5">0.1UF/16V</text>
<text x="22.9" y="85.4">10KOhm</text>
<text x="230.5" y="119.7">DDR_DIMM_200P</text>
<text x="93.4" y="142.5">DDR_DIMM_200P</text>
<text x="171.5" y="150.1">C0704</text>
<text x="171.5" y="153.9">0.1UF/16V</text>
<text x="182.9" y="150.1">C0705</text>
<text x="182.9" y="153.9">0.1UF/16V</text>
<text x="192.4" y="150.1">C0706</text>
<text x="192.4" y="153.9">0.1UF/16V</text>
<text x="202" y="150.1">C0707</text>
<text x="202" y="153.9">0.1UF/16V</text>
<text x="41.9" y="180.6">C0708</text>
<text x="41.9" y="184.4">0.1UF/16V</text>
<text x="53.4" y="180.6">C0709</text>
<text x="53.4" y="184.4">0.1UF/16V</text>
<text x="62.9" y="180.6">C0710</text>
<text x="62.9" y="184.4">0.1UF/16V</text>
<text x="72.4" y="180.6">C0711</text>
<text x="72.4" y="184.4">0.1UF/16V</text>
<text x="146.7" y="180.6">C0712</text>
<text x="146.7" y="184.4">1UF/10V</text>
<text x="156.2" y="180.6">C0713</text>
<text x="156.2" y="184.4">1UF/10V</text>
<text x="167.7" y="180.6">C0714</text>
<text x="167.7" y="184.4">1UF/10V</text>
<text x="177.2" y="180.6">C0715</text>
<text x="177.2" y="184.4">1UF/10V</text>
</g>
<g font-size="1.7" fill="#f00">
<text x="76.6" y="22.5">M_B_A2</text>
<text x="76.6" y="18.7">M_B_A0</text>
<text x="76.6" y="20.6">M_B_A1</text>
<text x="120.4" y="18.7">M_B_DQ5</text>
<text x="120.4" y="22.5">M_B_DQ3</text>
<text x="120.4" y="20.6">M_B_DQ4</text>
<text x="76.6" y="28.2">M_B_A5</text>
<text x="76.6" y="24.4">M_B_A3</text>
<text x="76.6" y="26.3">M_B_A4</text>
<text x="120.4" y="24.4">M_B_DQ2</text>
<text x="120.4" y="26.3">M_B_DQ0</text>
<text x="120.4" y="28.2">M_B_DQ1</text>
<text x="76.6" y="35.8">M_B_A9</text>
<text x="76.6" y="32">M_B_A7</text>
<text x="76.6" y="30.1">M_B_A6</text>
<text x="76.6" y="33.9">M_B_A8</text>
<text x="120.4" y="32">M_B_DQ6</text>
<text x="120.4" y="35.8">M_B_DQ9</text>
<text x="120.4" y="30.1">M_B_DQ7</text>
<text x="120.4" y="33.9">M_B_DQ10</text>
<text x="76.6" y="41.5">M_B_A12</text>
<text x="76.6" y="39.6">M_B_A11</text>
<text x="76.6" y="37.7">M_B_A10</text>
<text x="120.4" y="41.5">M_B_DQ12</text>
<text x="120.4" y="37.7">M_B_DQ14</text>
<text x="120.4" y="39.6">M_B_DQ11</text>
<text x="76.6" y="43.4">M_B_A13</text>
<text x="120.4" y="45.3">M_B_DQ15</text>
<text x="120.4" y="43.4">M_B_DQ13</text>
<text x="120.4" y="47.2">M_B_DQ8</text>
<text x="120.4" y="49.1">M_B_DQ21</text>
<text x="120.4" y="51.1">M_B_DQ16</text>
<text x="120.4" y="53">M_B_DQ22</text>
<text x="120.4" y="54.9">M_B_DQ19</text>
<text x="120.4" y="56.8">M_B_DQ20</text>
<text x="120.4" y="58.7">M_B_DQ17</text>
<text x="120.4" y="64.4">M_B_DQ28</text>
<text x="120.4" y="60.6">M_B_DQ18</text>
<text x="120.4" y="62.5">M_B_DQ23</text>
<text x="120.4" y="68.2">M_B_DQ31</text>
<text x="120.4" y="66.3">M_B_DQ24</text>
<text x="120.4" y="70.1">M_B_DQ26</text>
<text x="120.4" y="75.8">M_B_DQ30</text>
<text x="120.4" y="72">M_B_DQ29</text>
<text x="120.4" y="77.7">M_B_DQ27</text>
<text x="120.4" y="73.9">M_B_DQ25</text>
<text x="120.4" y="81.5">M_B_DQ36</text>
<text x="120.4" y="79.6">M_B_DQ37</text>
<text x="120.4" y="83.4">M_B_DQ38</text>
<text x="120.4" y="89.2">M_B_DQ33</text>
<text x="120.4" y="87.2">M_B_DQ35</text>
<text x="120.4" y="85.3">M_B_DQ39</text>
<text x="72.8" y="93">M_B_DM0</text>
<text x="72.8" y="94.9">M_B_DM1</text>
<text x="120.4" y="93">M_B_DQ32</text>
<text x="120.4" y="94.9">M_B_DQ45</text>
<text x="120.4" y="91.1">M_B_DQ34</text>
<text x="72.8" y="96.8">M_B_DM2</text>
<text x="72.8" y="100.6">M_B_DM4</text>
<text x="72.8" y="98.7">M_B_DM3</text>
<text x="120.4" y="100.6">M_B_DQ46</text>
<text x="120.4" y="96.8">M_B_DQ44</text>
<text x="120.4" y="98.7">M_B_DQ42</text>
<text x="72.8" y="106.3">M_B_DM7</text>
<text x="72.8" y="104.4">M_B_DM6</text>
<text x="72.8" y="102.5">M_B_DM5</text>
<text x="120.4" y="104.4">M_B_DQ41</text>
<text x="120.4" y="102.5">M_B_DQ40</text>
<text x="120.4" y="106.3">M_B_DQ43</text>
<text x="72.8" y="110.1">M_B_DQS0</text>
<text x="72.8" y="112">M_B_DQS1</text>
<text x="72.8" y="113.9">M_B_DQS2</text>
<text x="120.4" y="108.2">M_B_DQ47</text>
<text x="120.4" y="112">M_B_DQ48</text>
<text x="120.4" y="110.1">M_B_DQ53</text>
<text x="120.4" y="113.9">M_B_DQ55</text>
<text x="72.8" y="119.6">M_B_DQS5</text>
<text x="72.8" y="117.7">M_B_DQS4</text>
<text x="72.8" y="115.8">M_B_DQS3</text>
<text x="120.4" y="117.7">M_B_DQ51</text>
<text x="120.4" y="115.8">M_B_DQ49</text>
<text x="120.4" y="119.6">M_B_DQ52</text>
<text x="72.8" y="125.3">M_B_DQS#0</text>
<text x="72.8" y="121.5">M_B_DQS6</text>
<text x="72.8" y="123.4">M_B_DQS7</text>
<text x="120.4" y="123.4">M_B_DQ54</text>
<text x="120.4" y="121.5">M_B_DQ50</text>
<text x="120.4" y="125.3">M_B_DQ61</text>
<text x="72.8" y="127.3">M_B_DQS#1</text>
<text x="72.8" y="129.2">M_B_DQS#2</text>
<text x="72.8" y="131.1">M_B_DQS#3</text>
<text x="120.4" y="129.2">M_B_DQ59</text>
<text x="120.4" y="127.3">M_B_DQ60</text>
<text x="120.4" y="131.1">M_B_DQ58</text>
<text x="72.8" y="136.8">M_B_DQS#6</text>
<text x="72.8" y="134.9">M_B_DQS#5</text>
<text x="72.8" y="133">M_B_DQS#4</text>
<text x="120.4" y="134.9">M_B_DQ57</text>
<text x="120.4" y="136.8">M_B_DQ63</text>
<text x="120.4" y="133">M_B_DQ56</text>
<text x="72.8" y="138.7">M_B_DQS#7</text>
<text x="120.4" y="138.7">M_B_DQ62</text>
<text x="218.4" y="198">ASUSTeK COMPUTER INC</text>
</g>
<g font-size="1.7" fill="#004080">
<text x="94.3" y="19.8">A0</text>
<text x="94.3" y="21.7">A1</text>
<text x="94.3" y="23.6">A2</text>
<text x="108" y="19.8">DQ0</text>
<text x="108" y="21.7">DQ1</text>
<text x="108" y="23.6">DQ2</text>
<text x="94.3" y="25.5">A3</text>
<text x="94.3" y="27.5">A4</text>
<text x="94.3" y="29.4">A5</text>
<text x="108" y="25.5">DQ3</text>
<text x="108" y="27.5">DQ4</text>
<text x="108" y="29.4">DQ5</text>
<text x="94.3" y="31.3">A6</text>
<text x="94.3" y="33.2">A7</text>
<text x="94.3" y="35.1">A8</text>
<text x="108" y="31.3">DQ6</text>
<text x="108" y="33.2">DQ7</text>
<text x="108" y="35.1">DQ8</text>
<text x="231.5" y="35.1">VDD1</text>
<text x="241.4" y="35.1">VSS16</text>
<text x="94.3" y="37">A9</text>
<text x="94.3" y="38.9">A10/AP</text>
<text x="94.3" y="40.8">A11</text>
<text x="107" y="38.9">DQ10</text>
<text x="107" y="40.8">DQ11</text>
<text x="108" y="37">DQ9</text>
<text x="231.5" y="37">VDD2</text>
<text x="231.5" y="38.9">VDD3</text>
<text x="231.5" y="40.8">VDD4</text>
<text x="241.4" y="37">VSS17</text>
<text x="241.4" y="38.9">VSS18</text>
<text x="241.4" y="40.8">VSS19</text>
<text x="94.3" y="42.7">A12</text>
<text x="94.3" y="44.6">A13</text>
<text x="94.3" y="46.5">A14</text>
<text x="107" y="42.7">DQ12</text>
<text x="107" y="44.6">DQ13</text>
<text x="107" y="46.5">DQ14</text>
<text x="231.5" y="42.7">VDD5</text>
<text x="231.5" y="44.6">VDD6</text>
<text x="231.5" y="46.5">VDD7</text>
<text x="241.4" y="42.7">VSS20</text>
<text x="241.4" y="44.6">VSS21</text>
<text x="241.4" y="46.5">VSS22</text>
<text x="94.3" y="48.4">A15</text>
<text x="94.3" y="50.3">A16_BA2</text>
<text x="107" y="48.4">DQ15</text>
<text x="107" y="50.3">DQ16</text>
<text x="107" y="52.2">DQ17</text>
<text x="231.5" y="48.4">VDD8</text>
<text x="231.5" y="50.3">VDD9</text>
<text x="231.5" y="52.2">VDD10</text>
<text x="241.4" y="48.4">VSS23</text>
<text x="241.4" y="50.3">VSS24</text>
<text x="241.4" y="52.2">VSS25</text>
<text x="94.3" y="54.1">BA0</text>
<text x="94.3" y="56">BA1</text>
<text x="94.3" y="57.9">S0#</text>
<text x="94.3" y="59.8">S1#</text>
<text x="107" y="54.1">DQ18</text>
<text x="107" y="56">DQ19</text>
<text x="107" y="57.9">DQ20</text>
<text x="107" y="59.8">DQ21</text>
<text x="231.5" y="54.1">VDD11</text>
<text x="231.5" y="56">VDD12</text>
<text x="231.5" y="59.8">VDDSPD</text>
<text x="241.4" y="54.1">VSS26</text>
<text x="241.4" y="56">VSS27</text>
<text x="241.4" y="57.9">VSS28</text>
<text x="241.4" y="59.8">VSS29</text>
<text x="94.3" y="61.7">CK0</text>
<text x="94.3" y="63.6">CK0#</text>
<text x="94.3" y="65.6">CK1</text>
<text x="107" y="61.7">DQ22</text>
<text x="107" y="63.6">DQ23</text>
<text x="107" y="65.6">DQ24</text>
<text x="231.5" y="63.6">NC1</text>
<text x="231.5" y="65.6">NC2</text>
<text x="241.4" y="61.7">VSS30</text>
<text x="241.4" y="63.6">VSS31</text>
<text x="241.4" y="65.6">VSS32</text>
<text x="94.3" y="67.5">CK1#</text>
<text x="94.3" y="69.4">CKE0</text>
<text x="94.3" y="71.3">CKE1</text>
<text x="107" y="67.5">DQ25</text>
<text x="107" y="69.4">DQ26</text>
<text x="107" y="71.3">DQ27</text>
<text x="231.5" y="67.5">NC3</text>
<text x="231.5" y="69.4">NC4</text>
<text x="231.5" y="71.3">NCTEST</text>
<text x="241.4" y="67.5">VSS33</text>
<text x="241.4" y="69.4">VSS34</text>
<text x="241.4" y="71.3">VSS35</text>
<text x="94.3" y="73.2">CAS#</text>
<text x="94.3" y="75.1">RAS#</text>
<text x="94.3" y="77">WE#</text>
<text x="107" y="73.2">DQ28</text>
<text x="107" y="75.1">DQ29</text>
<text x="107" y="77">DQ30</text>
<text x="231.5" y="75.1">VREF</text>
<text x="241.4" y="73.2">VSS36</text>
<text x="241.4" y="75.1">VSS37</text>
<text x="241.4" y="77">VSS38</text>
<text x="94.3" y="78.9">SA0</text>
<text x="94.3" y="80.8">SA1</text>
<text x="94.3" y="82.7">SCL</text>
<text x="107" y="78.9">DQ31</text>
<text x="107" y="80.8">DQ32</text>
<text x="107" y="82.7">DQ33</text>
<text x="231.5" y="78.9">GND0</text>
<text x="231.5" y="80.8">GND1</text>
<text x="241.4" y="78.9">VSS39</text>
<text x="241.4" y="80.8">VSS40</text>
<text x="241.4" y="82.7">VSS41</text>
<text x="94.3" y="84.6">SDA</text>
<text x="94.3" y="88.4">ODT0</text>
<text x="107" y="84.6">DQ34</text>
<text x="107" y="86.5">DQ35</text>
<text x="107" y="88.4">DQ36</text>
<text x="231.5" y="84.6">NP_NC1</text>
<text x="231.5" y="86.5">NP_NC2</text>
<text x="241.4" y="84.6">VSS42</text>
<text x="241.4" y="86.5">VSS43</text>
<text x="241.4" y="88.4">VSS44</text>
<text x="94.3" y="90.3">ODT1</text>
<text x="94.3" y="94.1">DM0</text>
<text x="107" y="90.3">DQ37</text>
<text x="107" y="92.2">DQ38</text>
<text x="107" y="94.1">DQ39</text>
<text x="231.5" y="90.3">VSS1</text>
<text x="231.5" y="92.2">VSS2</text>
<text x="231.5" y="94.1">VSS3</text>
<text x="241.4" y="90.3">VSS45</text>
<text x="241.4" y="92.2">VSS46</text>
<text x="241.4" y="94.1">VSS47</text>
<text x="94.3" y="96">DM1</text>
<text x="94.3" y="97.9">DM2</text>
<text x="94.3" y="99.8">DM3</text>
<text x="94.3" y="101.7">DM4</text>
<text x="107" y="96">DQ40</text>
<text x="107" y="97.9">DQ41</text>
<text x="107" y="99.8">DQ42</text>
<text x="107" y="101.7">DQ43</text>
<text x="231.5" y="96">VSS4</text>
<text x="231.5" y="97.9">VSS5</text>
<text x="231.5" y="99.8">VSS6</text>
<text x="231.5" y="101.7">VSS7</text>
<text x="241.4" y="96">VSS48</text>
<text x="241.4" y="97.9">VSS49</text>
<text x="241.4" y="99.8">VSS50</text>
<text x="241.4" y="101.7">VSS51</text>
<text x="94.3" y="103.7">DM5</text>
<text x="94.3" y="105.6">DM6</text>
<text x="94.3" y="107.5">DM7</text>
<text x="107" y="103.7">DQ44</text>
<text x="107" y="105.6">DQ45</text>
<text x="107" y="107.5">DQ46</text>
<text x="231.5" y="103.7">VSS8</text>
<text x="231.5" y="105.6">VSS9</text>
<text x="231.5" y="107.5">VSS10</text>
<text x="241.4" y="103.7">VSS52</text>
<text x="241.4" y="105.6">VSS53</text>
<text x="241.4" y="107.5">VSS54</text>
<text x="94.3" y="111.3">DQS0</text>
<text x="94.3" y="113.2">DQS1</text>
<text x="107" y="109.4">DQ47</text>
<text x="107" y="111.3">DQ48</text>
<text x="107" y="113.2">DQ49</text>
<text x="231.5" y="109.4">VSS11</text>
<text x="231.5" y="111.3">VSS12</text>
<text x="231.5" y="113.2">VSS13</text>
<text x="241.4" y="109.4">VSS55</text>
<text x="241.4" y="111.3">VSS56</text>
<text x="241.4" y="113.2">VSS57</text>
<text x="94.3" y="115.1">DQS2</text>
<text x="94.3" y="117">DQS3</text>
<text x="94.3" y="118.9">DQS4</text>
<text x="107" y="115.1">DQ50</text>
<text x="107" y="117">DQ51</text>
<text x="107" y="118.9">DQ52</text>
<text x="231.5" y="115.1">VSS14</text>
<text x="231.5" y="117">VSS15</text>
<text x="94.3" y="120.8">DQS5</text>
<text x="94.3" y="122.7">DQS6</text>
<text x="94.3" y="124.6">DQS7</text>
<text x="107" y="120.8">DQ53</text>
<text x="107" y="122.7">DQ54</text>
<text x="107" y="124.6">DQ55</text>
<text x="94.3" y="126.5">DQS#0</text>
<text x="94.3" y="128.4">DQS#1</text>
<text x="94.3" y="130.3">DQS#2</text>
<text x="107" y="126.5">DQ56</text>
<text x="107" y="128.4">DQ57</text>
<text x="107" y="130.3">DQ58</text>
<text x="94.3" y="132.2">DQS#3</text>
<text x="94.3" y="134.1">DQS#4</text>
<text x="94.3" y="136">DQS#5</text>
<text x="94.3" y="137.9">DQS#6</text>
<text x="107" y="132.2">DQ59</text>
<text x="107" y="134.1">DQ60</text>
<text x="107" y="136">DQ61</text>
<text x="107" y="137.9">DQ62</text>
<text x="94.3" y="139.8">DQS#7</text>
<text x="107" y="139.8">DQ63</text>
</g>
<g font-size="1.7" fill="#00f">
<text x="219.5" y="203.3">Custom</text>
<text x="279.1" y="203.5">1.0</text>
<text x="222.9" y="206.3">Tuesday, January 30, 2007</text>
<text x="264.8" y="206.3">7</text>
<text x="276.3" y="206.3">94</text>
</g>
<g font-size="1.4">
<text x="30.1" y="1.4">5</text>
<text x="86.5" y="1.4">4</text>
<text x="142.9" y="1.4">3</text>
<text x="199.3" y="1.4">2</text>
<text x="255.7" y="1.4">1</text>
<text x=".5" y="28.9">D</text>
<text x="284.4" y="28.9">D</text>
<text x=".5" y="80.3">C</text>
<text x="284.4" y="80.3">C</text>
<text x=".5" y="131.7">B</text>
<text x="284.4" y="131.7">B</text>
<text x=".5" y="183.2">A</text>
<text x="284.4" y="183.2">A</text>
<text x="30.1" y="209.1">5</text>
<text x="86.5" y="209.1">4</text>
<text x="142.9" y="209.1">3</text>
<text x="199.3" y="209.1">2</text>
<text x="255.7" y="209.1">1</text>
</g>
</svg>
